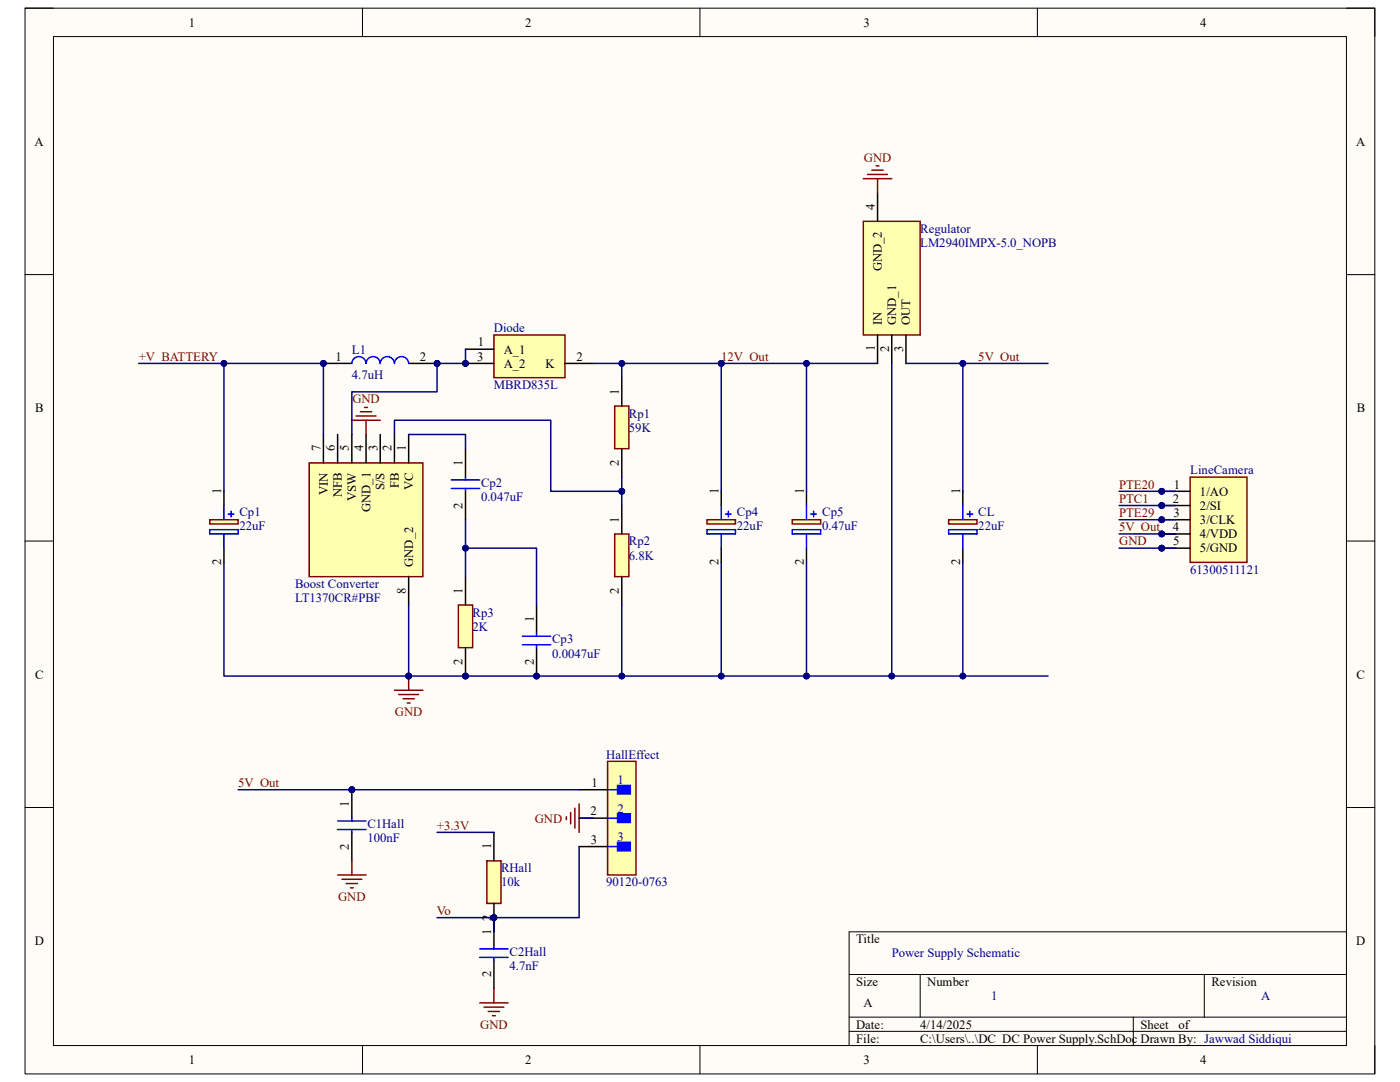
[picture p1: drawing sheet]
<svg xmlns="http://www.w3.org/2000/svg" width="279mm" height="216mm" viewBox="0 0 279 216" stroke-linecap="round" stroke-linejoin="round" font-family="sans-serif">
<path d="M5 1.6h269.4v212.7h-269.4z" fill-rule="evenodd" fill="#fffcf8"/>
<path d="M5 1.6h269.4v212.7h-269.4z" fill="none" stroke="#000" stroke-width=".2"/>
<path d="M10.7 7.3h258v201.3h-258z" fill-rule="evenodd" fill="#fffcf8"/>
<g fill="none" stroke="#000" stroke-width=".2">
<path d="M5 1.6h5.7M10.7 7.3h258v201.3h-258zM72.3 1.6v5.7M139.7 1.6v5.7M207 1.6v5.7M268.7 1.6h5.7v5.7M5 54.8h5.7M268.7 54.8h5.7M5 108h5.7M268.7 108h5.7M5 161.1h5.7M268.7 161.1h5.7"/>
<path d="M169.5 194.4h99.2M183.6 194.4v8.6M240.3 194.4v8.6M268.7 185.9h-99.2v22.7M72.3 208.6v5.7M139.7 208.6v5.7M169.5 203h99.2M169.5 205.8h99.2M207 208.6v5.7M226.2 203v5.6M274.4 208.6v5.7"/>
</g>
<path d="M61.7 92.4h22.7v22.7h-22.7z" fill-rule="evenodd" fill="#ffffb0"/>
<path d="M61.7 92.4h22.7v22.7h-22.7z" fill="none" stroke="#800000" stroke-width=".3"/>
<path d="M64.5 86.7v5.7M67.4 86.7v5.7M70.2 86.7v5.7M73.1 86.7v5.7M75.9 86.7v5.7M78.7 86.7v5.7M81.6 86.7v5.7M81.6 115.1v5.6" fill="none" stroke="#000" stroke-width=".3"/>
<path d="M172.3 44.2h11.3v22.6h-11.3z" fill-rule="evenodd" fill="#ffffb0"/>
<path d="M172.3 44.2h11.3v22.6h-11.3z" fill="none" stroke="#800000" stroke-width=".3"/>
<path d="M175.1 38.5v5.7M175.1 66.8v5.7M178 66.8v5.7M180.8 66.8v5.7" fill="none" stroke="#000" stroke-width=".3"/>
<path d="M41.9 103.7h5.6v.9h-5.6z" fill-rule="evenodd" fill="#ffffb0"/>
<path d="M41.9 103.7h5.6v.9h-5.6z" fill="none" stroke="#800000" stroke-width=".3"/>
<path d="M44.7 98v2.9M44.7 109.4v2.8" fill="none" stroke="#000" stroke-width=".3"/>
<path d="M41.9 105.7h5.6v.8h-5.6zM44.7 100.9v2.8M44.7 106.5v2.9M45.5 102.6h1.2M46.1 102v1.1" fill="none" stroke="#00f" stroke-width=".3"/>
<path d="M141.1 103.7h5.7v.9h-5.7z" fill-rule="evenodd" fill="#ffffb0"/>
<path d="M141.1 103.7h5.7v.9h-5.7z" fill="none" stroke="#800000" stroke-width=".3"/>
<path d="M143.9 98v2.9M143.9 109.4v2.8" fill="none" stroke="#000" stroke-width=".3"/>
<path d="M141.1 105.7h5.7v.8h-5.7zM143.9 100.9v2.8M143.9 106.5v2.9M144.8 102.6h1.1M145.4 102v1.1" fill="none" stroke="#00f" stroke-width=".3"/>
<path d="M189.3 103.7h5.7v.9h-5.7z" fill-rule="evenodd" fill="#ffffb0"/>
<path d="M189.3 103.7h5.7v.9h-5.7z" fill="none" stroke="#800000" stroke-width=".3"/>
<path d="M192.2 98v2.9M192.2 109.4v2.8" fill="none" stroke="#000" stroke-width=".3"/>
<path d="M189.3 105.7h5.7v.8h-5.7zM192.2 100.9v2.8M192.2 106.5v2.9M193 102.6h1.1M193.6 102v1.1" fill="none" stroke="#00f" stroke-width=".3"/>
<path d="M158.1 103.7h5.7v.9h-5.7z" fill-rule="evenodd" fill="#ffffb0"/>
<path d="M158.1 103.7h5.7v.9h-5.7z" fill="none" stroke="#800000" stroke-width=".3"/>
<path d="M92.9 89.5v5.7M92.9 98v5.7M161 98v2.9M161 109.4v2.8" fill="none" stroke="#000" stroke-width=".3"/>
<path d="M90.1 95.8h5.6M90.1 97.5h5.6M92.9 95.2v.6M92.9 97.5v.5M158.1 105.7h5.7v.8h-5.7zM161 100.9v2.8M161 106.5v2.9M161.8 102.6h1.1M162.4 102v1.1" fill="none" stroke="#00f" stroke-width=".3"/>
<circle cx="107.1" cy="134.9" r=".57" fill="#000080"/>
<circle cx="107.1" cy="134.9" r=".57" fill="none" stroke="#000080" stroke-width=".2"/>
<path d="M107.1 120.7v5.7M107.1 129.2v5.7" fill="none" stroke="#000" stroke-width=".3"/>
<circle cx="107.1" cy="134.9" r=".57" fill="#000080"/>
<circle cx="107.1" cy="134.9" r=".57" fill="none" stroke="#000080" stroke-width=".2"/>
<path d="M104.2 127h5.7M104.2 128.7h5.7M107.1 126.4v.6M107.1 128.7v.5" fill="none" stroke="#00f" stroke-width=".3"/>
<circle cx="92.9" cy="134.9" r=".57" fill="#000080"/>
<circle cx="92.9" cy="134.9" r=".57" fill="none" stroke="#000080" stroke-width=".2"/>
<path d="M91.5 120.7h2.8v8.5h-2.8z" fill-rule="evenodd" fill="#ffffb0"/>
<path d="M91.5 120.7h2.8v8.5h-2.8z" fill="none" stroke="#800000" stroke-width=".3"/>
<path d="M92.9 115.1v5.6M92.9 129.2v5.7" fill="none" stroke="#000" stroke-width=".3"/>
<circle cx="92.9" cy="134.9" r=".57" fill="#000080"/>
<circle cx="92.9" cy="134.9" r=".57" fill="none" stroke="#000080" stroke-width=".2"/>
<path d="M122.7 81h2.8v8.5h-2.8z" fill-rule="evenodd" fill="#ffffb0"/>
<path d="M122.7 81h2.8v8.5h-2.8z" fill="none" stroke="#800000" stroke-width=".3"/>
<path d="M124.1 75.4v5.6M124.1 89.5v5.7" fill="none" stroke="#000" stroke-width=".3"/>
<path d="M122.7 106.5h2.8v8.6h-2.8z" fill-rule="evenodd" fill="#ffffb0"/>
<path d="M122.7 106.5h2.8v8.6h-2.8zM78.7 137.7h5.7M79.6 138.6h3.9M80.4 139.4h2.3M81.6 134.9v2.8M81.3 140.3h.5" fill="none" stroke="#800000" stroke-width=".3"/>
<path d="M124.1 100.9v5.6M124.1 115.1v5.6" fill="none" stroke="#000" stroke-width=".3"/>
<circle cx="81.6" cy="134.9" r=".57" fill="#000080"/>
<circle cx="81.6" cy="134.9" r=".57" fill="none" stroke="#000080" stroke-width=".2"/>
<path d="M70.2 83.9h5.7M71.1 83h3.9M71.9 82.2h2.3M72.8 81.3h.5M73.1 83.9v2.8" fill="none" stroke="#800000" stroke-width=".3"/>
<circle cx="143.9" cy="72.5" r=".57" fill="#000080"/>
<circle cx="143.9" cy="72.5" r=".57" fill="none" stroke="#000080" stroke-width=".2"/>
<path d="M172.3 35.7h5.7M173.1 34.8h4M174 34h2.3M174.8 33.1h.6M175.1 35.7v2.8" fill="none" stroke="#800000" stroke-width=".3"/>
<path d="M121.3 151.9h5.6v22.7h-5.6z" fill-rule="evenodd" fill="#ffffb0"/>
<path d="M121.3 151.9h5.6v22.7h-5.6z" fill="none" stroke="#800000" stroke-width=".3"/>
<path d="M123.2 156.7h2.6v1.7h-2.6z" fill-rule="evenodd" fill="#00f"/>
<path d="M121.3 157.6h1.9M123.2 156.7h2.6v1.7h-2.6z" fill="none" stroke="#00f" stroke-width=".3"/>
<path d="M123.2 162.4h2.6v1.7h-2.6z" fill-rule="evenodd" fill="#00f"/>
<path d="M121.3 163.3h1.9M123.2 162.4h2.6v1.7h-2.6z" fill="none" stroke="#00f" stroke-width=".3"/>
<path d="M123.2 168.1h2.6v1.7h-2.6z" fill-rule="evenodd" fill="#00f"/>
<path d="M121.3 168.9h1.9M123.2 168.1h2.6v1.7h-2.6z" fill="none" stroke="#00f" stroke-width=".3"/>
<path d="M115.6 157.6h5.7M115.6 163.3h5.7M115.6 168.9h5.7" fill="none" stroke="#000" stroke-width=".3"/>
<circle cx="98.6" cy="183.1" r=".57" fill="#000080"/>
<circle cx="98.6" cy="183.1" r=".57" fill="none" stroke="#000080" stroke-width=".2"/>
<path d="M98.6 183.1v5.7" fill="none" stroke="#000" stroke-width=".3"/>
<circle cx="98.6" cy="183.1" r=".57" fill="#000080"/>
<circle cx="98.6" cy="183.1" r=".57" fill="none" stroke="#000080" stroke-width=".2"/>
<path d="M98.6 191.6v5.7" fill="none" stroke="#000" stroke-width=".3"/>
<path d="M95.7 189.3h5.7M95.7 191h5.7M98.6 188.8v.5M98.6 191v.6" fill="none" stroke="#00f" stroke-width=".3"/>
<circle cx="70.2" cy="157.6" r=".57" fill="#000080"/>
<circle cx="70.2" cy="157.6" r=".57" fill="none" stroke="#000080" stroke-width=".2"/>
<path d="M70.2 157.6v5.7" fill="none" stroke="#000" stroke-width=".3"/>
<circle cx="70.2" cy="157.6" r=".57" fill="#000080"/>
<circle cx="70.2" cy="157.6" r=".57" fill="none" stroke="#000080" stroke-width=".2"/>
<path d="M70.2 166.1v5.7" fill="none" stroke="#000" stroke-width=".3"/>
<path d="M67.4 163.8h5.7M67.4 165.5h5.7M70.2 163.3v.5M70.2 165.5v.6" fill="none" stroke="#00f" stroke-width=".3"/>
<path d="M97.2 171.8h2.8v8.5h-2.8z" fill-rule="evenodd" fill="#ffffb0"/>
<g fill="none" stroke="#800000" stroke-width=".3">
<path d="M67.4 174.6h5.7M68.2 175.5h4M69.1 176.3h2.3M69.9 177.2h.6M70.2 171.8v2.8M97.2 171.8h2.8v8.5h-2.8zM113 163v.5M113.9 162.1v2.3M114.7 161.3v3.9M115.6 160.4v5.7M115.6 163.3h2.8M98.6 197.3v2.8"/>
<path d="M95.7 200.1h5.7M96.6 201h4M97.4 201.8h2.3M98.3 202.7h.6"/>
</g>
<path d="M98.6 166.1v5.7M98.6 180.3v5.6" fill="none" stroke="#000" stroke-width=".3"/>
<circle cx="64.5" cy="72.5" r=".57" fill="#000080"/>
<circle cx="64.5" cy="72.5" r=".57" fill="none" stroke="#000080" stroke-width=".2"/>
<circle cx="87.2" cy="72.5" r=".57" fill="#000080"/>
<circle cx="87.2" cy="72.5" r=".57" fill="none" stroke="#000080" stroke-width=".2"/>
<path d="M64.5 72.5h5.7" fill="none" stroke="#000" stroke-width=".3"/>
<circle cx="64.5" cy="72.5" r=".57" fill="#000080"/>
<circle cx="64.5" cy="72.5" r=".57" fill="none" stroke="#000080" stroke-width=".2"/>
<path d="M81.6 72.5h5.6" fill="none" stroke="#000" stroke-width=".3"/>
<circle cx="87.2" cy="72.5" r=".57" fill="#000080"/>
<circle cx="87.2" cy="72.5" r=".57" fill="none" stroke="#000080" stroke-width=".2"/>
<path d="M70.2 72.5a1.42 1.42 0 0 1 1.4-1.3 1.42 1.42 0 0 1 1.4 1.3 1.42 1.42 0 0 1 1.5-1.3 1.42 1.42 0 0 1 1.4 1.3 1.42 1.42 0 0 1 1.4-1.3 1.42 1.42 0 0 1 1.4 1.3 1.42 1.42 0 0 1 1.4-1.3 1.42 1.42 0 0 1 1.5 1.3" fill="none" stroke="#00f" stroke-width=".3"/>
<circle cx="92.9" cy="72.5" r=".57" fill="#000080"/>
<circle cx="92.9" cy="72.5" r=".57" fill="none" stroke="#000080" stroke-width=".2"/>
<path d="M98.6 66.8h14.1v8.6h-14.1z" fill-rule="evenodd" fill="#ffffb0"/>
<path d="M98.6 66.8h14.1v8.6h-14.1z" fill="none" stroke="#800000" stroke-width=".3"/>
<path d="M92.9 69.7h5.7M92.9 72.5h5.7M112.7 72.5h5.7" fill="none" stroke="#000" stroke-width=".3"/>
<circle cx="92.9" cy="72.5" r=".57" fill="#000080"/>
<circle cx="92.9" cy="72.5" r=".57" fill="none" stroke="#000080" stroke-width=".2"/>
<circle cx="231.8" cy="98" r=".57" fill="#000080"/>
<circle cx="231.8" cy="98" r=".57" fill="none" stroke="#000080" stroke-width=".2"/>
<circle cx="231.8" cy="100.9" r=".57" fill="#000080"/>
<circle cx="231.8" cy="100.9" r=".57" fill="none" stroke="#000080" stroke-width=".2"/>
<circle cx="231.8" cy="103.7" r=".57" fill="#000080"/>
<circle cx="231.8" cy="103.7" r=".57" fill="none" stroke="#000080" stroke-width=".2"/>
<circle cx="231.8" cy="106.5" r=".57" fill="#000080"/>
<circle cx="231.8" cy="106.5" r=".57" fill="none" stroke="#000080" stroke-width=".2"/>
<circle cx="231.8" cy="109.4" r=".57" fill="#000080"/>
<circle cx="231.8" cy="109.4" r=".57" fill="none" stroke="#000080" stroke-width=".2"/>
<path d="M237.5 95.2h11.4v17h-11.4z" fill-rule="evenodd" fill="#ffffb0"/>
<path d="M237.5 95.2h11.4v17h-11.4z" fill="none" stroke="#800000" stroke-width=".3"/>
<path d="M231.8 98h5.7" fill="none" stroke="#000" stroke-width=".3"/>
<circle cx="231.8" cy="98" r=".57" fill="#000080"/>
<circle cx="231.8" cy="98" r=".57" fill="none" stroke="#000080" stroke-width=".2"/>
<path d="M231.8 100.9h5.7" fill="none" stroke="#000" stroke-width=".3"/>
<circle cx="231.8" cy="100.9" r=".57" fill="#000080"/>
<circle cx="231.8" cy="100.9" r=".57" fill="none" stroke="#000080" stroke-width=".2"/>
<path d="M231.8 103.7h5.7" fill="none" stroke="#000" stroke-width=".3"/>
<circle cx="231.8" cy="103.7" r=".57" fill="#000080"/>
<circle cx="231.8" cy="103.7" r=".57" fill="none" stroke="#000080" stroke-width=".2"/>
<path d="M231.8 106.5h5.7" fill="none" stroke="#000" stroke-width=".3"/>
<circle cx="231.8" cy="106.5" r=".57" fill="#000080"/>
<circle cx="231.8" cy="106.5" r=".57" fill="none" stroke="#000080" stroke-width=".2"/>
<path d="M231.8 109.4h5.7" fill="none" stroke="#000" stroke-width=".3"/>
<circle cx="231.8" cy="109.4" r=".57" fill="#000080"/>
<circle cx="231.8" cy="109.4" r=".57" fill="none" stroke="#000080" stroke-width=".2"/>
<path d="M64.5 86.7v-14.2h-19.8v25.5" fill="none" stroke="#000080" stroke-width=".3"/>
<circle cx="64.5" cy="72.5" r=".57" fill="#000080"/>
<circle cx="64.5" cy="72.5" r=".57" fill="none" stroke="#000080" stroke-width=".2"/>
<circle cx="44.7" cy="72.5" r=".57" fill="#000080"/>
<circle cx="44.7" cy="72.5" r=".57" fill="none" stroke="#000080" stroke-width=".2"/>
<path d="M44.7 112.2v22.7h36.9" fill="none" stroke="#000080" stroke-width=".3"/>
<circle cx="81.6" cy="134.9" r=".57" fill="#000080"/>
<circle cx="81.6" cy="134.9" r=".57" fill="none" stroke="#000080" stroke-width=".2"/>
<path d="M92.9 69.7v2.8h-5.7" fill="none" stroke="#000080" stroke-width=".3"/>
<circle cx="92.9" cy="72.5" r=".57" fill="#000080"/>
<circle cx="92.9" cy="72.5" r=".57" fill="none" stroke="#000080" stroke-width=".2"/>
<circle cx="87.2" cy="72.5" r=".57" fill="#000080"/>
<circle cx="87.2" cy="72.5" r=".57" fill="none" stroke="#000080" stroke-width=".2"/>
<path d="M118.4 72.5h5.7v2.9" fill="none" stroke="#000080" stroke-width=".3"/>
<circle cx="124.1" cy="72.5" r=".57" fill="#000080"/>
<circle cx="124.1" cy="72.5" r=".57" fill="none" stroke="#000080" stroke-width=".2"/>
<path d="M78.7 86.7v-2.8h31.2v14.1h14.2" fill="none" stroke="#000080" stroke-width=".3"/>
<circle cx="124.1" cy="98" r=".57" fill="#000080"/>
<circle cx="124.1" cy="98" r=".57" fill="none" stroke="#000080" stroke-width=".2"/>
<path d="M124.1 120.7v14.2h-42.5" fill="none" stroke="#000080" stroke-width=".3"/>
<circle cx="81.6" cy="134.9" r=".57" fill="#000080"/>
<circle cx="81.6" cy="134.9" r=".57" fill="none" stroke="#000080" stroke-width=".2"/>
<circle cx="92.9" cy="134.9" r=".57" fill="#000080"/>
<circle cx="92.9" cy="134.9" r=".57" fill="none" stroke="#000080" stroke-width=".2"/>
<circle cx="107.1" cy="134.9" r=".57" fill="#000080"/>
<circle cx="107.1" cy="134.9" r=".57" fill="none" stroke="#000080" stroke-width=".2"/>
<circle cx="124.1" cy="134.9" r=".57" fill="#000080"/>
<circle cx="124.1" cy="134.9" r=".57" fill="none" stroke="#000080" stroke-width=".2"/>
<path d="M81.6 120.7v14.2" fill="none" stroke="#000080" stroke-width=".3"/>
<circle cx="81.6" cy="134.9" r=".57" fill="#000080"/>
<circle cx="81.6" cy="134.9" r=".57" fill="none" stroke="#000080" stroke-width=".2"/>
<path d="M81.6 86.7h11.3v2.8M92.9 109.4h14.2v11.3" fill="none" stroke="#000080" stroke-width=".3"/>
<circle cx="92.9" cy="109.4" r=".57" fill="#000080"/>
<circle cx="92.9" cy="109.4" r=".57" fill="none" stroke="#000080" stroke-width=".2"/>
<path d="M124.1 98v2.9" fill="none" stroke="#000080" stroke-width=".3"/>
<circle cx="124.1" cy="98" r=".57" fill="#000080"/>
<circle cx="124.1" cy="98" r=".57" fill="none" stroke="#000080" stroke-width=".2"/>
<path d="M124.1 95.2v2.8" fill="none" stroke="#000080" stroke-width=".3"/>
<circle cx="124.1" cy="98" r=".57" fill="#000080"/>
<circle cx="124.1" cy="98" r=".57" fill="none" stroke="#000080" stroke-width=".2"/>
<path d="M124.1 72.5h19.8v25.5" fill="none" stroke="#000080" stroke-width=".3"/>
<circle cx="143.9" cy="72.5" r=".57" fill="#000080"/>
<circle cx="143.9" cy="72.5" r=".57" fill="none" stroke="#000080" stroke-width=".2"/>
<circle cx="124.1" cy="72.5" r=".57" fill="#000080"/>
<circle cx="124.1" cy="72.5" r=".57" fill="none" stroke="#000080" stroke-width=".2"/>
<path d="M143.9 112.2v22.7h-19.8" fill="none" stroke="#000080" stroke-width=".3"/>
<circle cx="124.1" cy="134.9" r=".57" fill="#000080"/>
<circle cx="124.1" cy="134.9" r=".57" fill="none" stroke="#000080" stroke-width=".2"/>
<circle cx="143.9" cy="134.9" r=".57" fill="#000080"/>
<circle cx="143.9" cy="134.9" r=".57" fill="none" stroke="#000080" stroke-width=".2"/>
<path d="M92.9 103.7v11.4" fill="none" stroke="#000080" stroke-width=".3"/>
<circle cx="92.9" cy="109.4" r=".57" fill="#000080"/>
<circle cx="92.9" cy="109.4" r=".57" fill="none" stroke="#000080" stroke-width=".2"/>
<path d="M27.7 72.5h17" fill="none" stroke="#000080" stroke-width=".3"/>
<circle cx="44.7" cy="72.5" r=".57" fill="#000080"/>
<circle cx="44.7" cy="72.5" r=".57" fill="none" stroke="#000080" stroke-width=".2"/>
<path d="M161 112.2v22.7" fill="none" stroke="#000080" stroke-width=".3"/>
<circle cx="161" cy="134.9" r=".57" fill="#000080"/>
<circle cx="161" cy="134.9" r=".57" fill="none" stroke="#000080" stroke-width=".2"/>
<path d="M161 72.5v25.5" fill="none" stroke="#000080" stroke-width=".3"/>
<circle cx="161" cy="72.5" r=".57" fill="#000080"/>
<circle cx="161" cy="72.5" r=".57" fill="none" stroke="#000080" stroke-width=".2"/>
<path d="M143.9 72.5h31.2" fill="none" stroke="#000080" stroke-width=".3"/>
<circle cx="143.9" cy="72.5" r=".57" fill="#000080"/>
<circle cx="143.9" cy="72.5" r=".57" fill="none" stroke="#000080" stroke-width=".2"/>
<circle cx="161" cy="72.5" r=".57" fill="#000080"/>
<circle cx="161" cy="72.5" r=".57" fill="none" stroke="#000080" stroke-width=".2"/>
<path d="M178 72.5v62.4" fill="none" stroke="#000080" stroke-width=".3"/>
<circle cx="178" cy="134.9" r=".57" fill="#000080"/>
<circle cx="178" cy="134.9" r=".57" fill="none" stroke="#000080" stroke-width=".2"/>
<path d="M192.2 112.2v22.7" fill="none" stroke="#000080" stroke-width=".3"/>
<circle cx="192.1" cy="134.9" r=".57" fill="#000080"/>
<circle cx="192.1" cy="134.9" r=".57" fill="none" stroke="#000080" stroke-width=".2"/>
<path d="M192.2 72.5v25.5" fill="none" stroke="#000080" stroke-width=".3"/>
<circle cx="192.1" cy="72.5" r=".57" fill="#000080"/>
<circle cx="192.1" cy="72.5" r=".57" fill="none" stroke="#000080" stroke-width=".2"/>
<path d="M143.9 134.9h65.3" fill="none" stroke="#000080" stroke-width=".3"/>
<circle cx="143.9" cy="134.9" r=".57" fill="#000080"/>
<circle cx="143.9" cy="134.9" r=".57" fill="none" stroke="#000080" stroke-width=".2"/>
<circle cx="161" cy="134.9" r=".57" fill="#000080"/>
<circle cx="161" cy="134.9" r=".57" fill="none" stroke="#000080" stroke-width=".2"/>
<circle cx="178" cy="134.9" r=".57" fill="#000080"/>
<circle cx="178" cy="134.9" r=".57" fill="none" stroke="#000080" stroke-width=".2"/>
<circle cx="192.1" cy="134.9" r=".57" fill="#000080"/>
<circle cx="192.1" cy="134.9" r=".57" fill="none" stroke="#000080" stroke-width=".2"/>
<path d="M223.3 109.4h11.4" fill="none" stroke="#000080" stroke-width=".3"/>
<circle cx="231.8" cy="109.4" r=".57" fill="#000080"/>
<circle cx="231.8" cy="109.4" r=".57" fill="none" stroke="#000080" stroke-width=".2"/>
<path d="M223.3 106.5h11.4" fill="none" stroke="#000080" stroke-width=".3"/>
<circle cx="231.8" cy="106.5" r=".57" fill="#000080"/>
<circle cx="231.8" cy="106.5" r=".57" fill="none" stroke="#000080" stroke-width=".2"/>
<path d="M223.3 103.7h11.4" fill="none" stroke="#000080" stroke-width=".3"/>
<circle cx="231.8" cy="103.7" r=".57" fill="#000080"/>
<circle cx="231.8" cy="103.7" r=".57" fill="none" stroke="#000080" stroke-width=".2"/>
<path d="M223.3 100.9h11.4" fill="none" stroke="#000080" stroke-width=".3"/>
<circle cx="231.8" cy="100.9" r=".57" fill="#000080"/>
<circle cx="231.8" cy="100.9" r=".57" fill="none" stroke="#000080" stroke-width=".2"/>
<path d="M223.3 98h11.4" fill="none" stroke="#000080" stroke-width=".3"/>
<circle cx="231.8" cy="98" r=".57" fill="#000080"/>
<circle cx="231.8" cy="98" r=".57" fill="none" stroke="#000080" stroke-width=".2"/>
<path d="M47.5 157.6h22.7M115.6 163.3h2.8" fill="none" stroke="#000080" stroke-width=".3"/>
<circle cx="70.2" cy="157.6" r=".57" fill="#000080"/>
<circle cx="70.2" cy="157.6" r=".57" fill="none" stroke="#000080" stroke-width=".2"/>
<path d="M70.2 157.6h45.4" fill="none" stroke="#000080" stroke-width=".3"/>
<circle cx="70.2" cy="157.6" r=".57" fill="#000080"/>
<circle cx="70.2" cy="157.6" r=".57" fill="none" stroke="#000080" stroke-width=".2"/>
<path d="M115.6 168.9v14.2h-17" fill="none" stroke="#000080" stroke-width=".3"/>
<circle cx="98.6" cy="183.1" r=".57" fill="#000080"/>
<circle cx="98.6" cy="183.1" r=".57" fill="none" stroke="#000080" stroke-width=".2"/>
<path d="M98.6 183.1v2.8" fill="none" stroke="#000080" stroke-width=".3"/>
<circle cx="98.6" cy="183.1" r=".57" fill="#000080"/>
<circle cx="98.6" cy="183.1" r=".57" fill="none" stroke="#000080" stroke-width=".2"/>
<path d="M87.2 166.1h11.4M87.2 183.1h11.4" fill="none" stroke="#000080" stroke-width=".3"/>
<circle cx="98.6" cy="183.1" r=".57" fill="#000080"/>
<circle cx="98.6" cy="183.1" r=".57" fill="none" stroke="#000080" stroke-width=".2"/>
<path d="M87.2 72.5v5.7h-17v8.5" fill="none" stroke="#000080" stroke-width=".3"/>
<circle cx="87.2" cy="72.5" r=".57" fill="#000080"/>
<circle cx="87.2" cy="72.5" r=".57" fill="none" stroke="#000080" stroke-width=".2"/>
<path d="M180.8 72.5h28.4" fill="none" stroke="#000080" stroke-width=".3"/>
<circle cx="192.1" cy="72.5" r=".57" fill="#000080"/>
<circle cx="192.1" cy="72.5" r=".57" fill="none" stroke="#000080" stroke-width=".2"/>
<g font-size="2.5">
<text x="37.7" y="5.3">1</text>
<text x="104.8" y="5.3">2</text>
<text x="172.3" y="5.3">3</text>
<text x="239.5" y="5.3">4</text>
<text x="6.9" y="29.1">A</text>
<text x="270.6" y="29.1">A</text>
<text x="174.6" y="41.9" transform="rotate(-90 174.6 41.9)">4</text>
<text x="176" y="54.1" transform="rotate(-90 176 54.1)">GND_2</text>
<text x="176" y="64.9" transform="rotate(-90 176 64.9)">IN</text>
<text x="178.8" y="64.9" transform="rotate(-90 178.8 64.9)">GND_1</text>
<text x="181.7" y="64.9" transform="rotate(-90 181.7 64.9)">OUT</text>
<text x="67" y="72">1</text>
<text x="83.8" y="72">2</text>
<text x="95.2" y="72">3</text>
<text x="95.3" y="69.1">1</text>
<text x="100.5" y="70.6">A_1</text>
<text x="115" y="72">2</text>
<text x="174.6" y="70.1" transform="rotate(-90 174.6 70.1)">1</text>
<text x="177.4" y="70.3" transform="rotate(-90 177.4 70.3)">2</text>
<text x="180.3" y="70.2" transform="rotate(-90 180.3 70.2)">3</text>
<text x="100.5" y="73.4">A_2</text>
<text x="108.9" y="73.4">K</text>
<text x="7" y="82.3">B</text>
<text x="123.5" y="78.7" transform="rotate(-90 123.5 78.7)">1</text>
<text x="270.8" y="82.3">B</text>
<text x="64" y="90.1" transform="rotate(-90 64 90.1)">7</text>
<text x="66.8" y="90.1" transform="rotate(-90 66.8 90.1)">6</text>
<text x="69.6" y="90.1" transform="rotate(-90 69.6 90.1)">5</text>
<text x="72.5" y="90.1" transform="rotate(-90 72.5 90.1)">4</text>
<text x="75.3" y="90.1" transform="rotate(-90 75.3 90.1)">3</text>
<text x="78.1" y="90.1" transform="rotate(-90 78.1 90.1)">2</text>
<text x="81" y="90.1" transform="rotate(-90 81 90.1)">1</text>
<text x="92.3" y="92.9" transform="rotate(-90 92.3 92.9)">1</text>
<text x="123.5" y="93" transform="rotate(-90 123.5 93)">2</text>
<text x="44.2" y="98.6" transform="rotate(-90 44.2 98.6)">1</text>
<text x="65.4" y="98.8" transform="rotate(-90 65.4 98.8)">VIN</text>
<text x="68.2" y="99.2" transform="rotate(-90 68.2 99.2)">NFB</text>
<text x="71.1" y="100" transform="rotate(-90 71.1 100)">VSW</text>
<text x="76.8" y="97.7" transform="rotate(-90 76.8 97.7)">S/S</text>
<text x="79.6" y="97.3" transform="rotate(-90 79.6 97.3)">FB</text>
<text x="82.4" y="97.8" transform="rotate(-90 82.4 97.8)">VC</text>
<text x="92.3" y="101.5" transform="rotate(-90 92.3 101.5)">2</text>
<text x="143.4" y="98.6" transform="rotate(-90 143.4 98.6)">1</text>
<text x="160.4" y="98.6" transform="rotate(-90 160.4 98.6)">1</text>
<text x="191.6" y="98.6" transform="rotate(-90 191.6 98.6)">1</text>
<text x="234.1" y="100.3">2</text>
<text x="234.3" y="97.5">1</text>
<text x="239.5" y="98.9">1/AO</text>
<text x="239.5" y="101.7">2/SI</text>
<text x="73.9" y="102.1" transform="rotate(-90 73.9 102.1)">GND_1</text>
<text x="123.5" y="104.3" transform="rotate(-90 123.5 104.3)">1</text>
<text x="234.1" y="106">4</text>
<text x="234.2" y="103.2">3</text>
<text x="239.5" y="104.6">3/CLK</text>
<text x="239.5" y="107.4">4/VDD</text>
<text x="44.2" y="112.8" transform="rotate(-90 44.2 112.8)">2</text>
<text x="82.4" y="113.1" transform="rotate(-90 82.4 113.1)">GND_2</text>
<text x="143.4" y="112.8" transform="rotate(-90 143.4 112.8)">2</text>
<text x="160.4" y="112.8" transform="rotate(-90 160.4 112.8)">2</text>
<text x="191.6" y="112.8" transform="rotate(-90 191.6 112.8)">2</text>
<text x="234.1" y="108.8">5</text>
<text x="239.5" y="110.2">5/GND</text>
<text x="81" y="118.4" transform="rotate(-90 81 118.4)">8</text>
<text x="92.3" y="118.4" transform="rotate(-90 92.3 118.4)">1</text>
<text x="123.5" y="118.5" transform="rotate(-90 123.5 118.5)">2</text>
<text x="106.5" y="124.1" transform="rotate(-90 106.5 124.1)">1</text>
<text x="7" y="135.4">C</text>
<text x="92.3" y="132.7" transform="rotate(-90 92.3 132.7)">2</text>
<text x="106.5" y="132.7" transform="rotate(-90 106.5 132.7)">2</text>
<text x="270.7" y="135.4">C</text>
<text x="69.6" y="161" transform="rotate(-90 69.6 161)">1</text>
<text x="118" y="157">1</text>
<text x="117.8" y="162.7">2</text>
<text x="69.6" y="169.5" transform="rotate(-90 69.6 169.5)">2</text>
<text x="98" y="169.5" transform="rotate(-90 98 169.5)">1</text>
<text x="117.9" y="168.4">3</text>
<text x="98" y="183.7" transform="rotate(-90 98 183.7)">2</text>
<text x="6.9" y="188.6">D</text>
<text x="98" y="186.5" transform="rotate(-90 98 186.5)">1</text>
<text x="170.9" y="188.2">Title</text>
<text x="270.7" y="188.6">D</text>
<text x="98" y="195" transform="rotate(-90 98 195)">2</text>
<text x="170.9" y="196.7">Size</text>
<text x="185" y="196.7">Number</text>
<text x="241.8" y="196.7">Revision</text>
<text x="172.3" y="201">A</text>
<text x="170.9" y="205.2">Date:</text>
<text x="170.9" y="208.1">File:</text>
<text x="183.6" y="205.2">4/14/2025</text>
<text x="183.7" y="208.1">C:\Users\..\DC_DC Power Supply.SchDoc Drawn By: Jawwad Siddiqui</text>
<text x="227.6" y="205.2">Sheet</text>
<text x="235.2" y="205.2">of</text>
<text x="37.7" y="212.3">1</text>
<text x="104.8" y="212.3">2</text>
<text x="172.3" y="212.3">3</text>
<text x="239.5" y="212.3">4</text>
</g>
<g font-size="2.5" fill="#800000">
<text x="172.4" y="32.3">GND</text>
<text x="27.7" y="72">+V_BATTERY</text>
<text x="143.9" y="72">12V_Out</text>
<text x="195.2" y="72">5V_Out</text>
<text x="70.3" y="80.5">GND</text>
<text x="223.4" y="100.3">PTC1</text>
<text x="223.4" y="97.5">PTE20</text>
<text x="223.4" y="106">5V_Out</text>
<text x="223.4" y="103.2">PTE29</text>
<text x="223.4" y="108.8">GND</text>
<text x="78.8" y="142.9">GND</text>
<text x="47.5" y="157">5V_Out</text>
<text x="87.2" y="165.5">+3.3V</text>
<text x="106.7" y="164.1">GND</text>
<text x="67.5" y="179.7">GND</text>
<text x="87.2" y="182.5">Vo</text>
<text x="95.8" y="205.2">GND</text>
</g>
<g font-size="2.5" fill="#000080">
<text x="183.6" y="46.4">Regulator</text>
<text x="183.6" y="49.3">LM2940IMPX-5.0_NOPB</text>
<text x="70.2" y="70.6">L1</text>
<text x="98.6" y="66.3">Diode</text>
<text x="70.2" y="75.6">4.7uH</text>
<text x="98.6" y="77.6">MBRD835L</text>
<text x="125.5" y="83.3">Rp1</text>
<text x="125.5" y="86.1">59K</text>
<text x="237.5" y="94.7">LineCamera</text>
<text x="96" y="97.2">Cp2</text>
<text x="96" y="100">0.047uF</text>
<text x="47.8" y="102.9">Cp1</text>
<text x="47.8" y="105.7">22uF</text>
<text x="147.1" y="102.9">Cp4</text>
<text x="147.1" y="105.7">22uF</text>
<text x="164.1" y="102.9">Cp5</text>
<text x="164.1" y="105.7">0.47uF</text>
<text x="195.2" y="102.9">CL</text>
<text x="195.2" y="105.7">22uF</text>
<text x="125.5" y="108.8">Rp2</text>
<text x="125.5" y="111.7">6.8K</text>
<text x="58.9" y="117.3">Boost Converter</text>
<text x="237.5" y="114.5">61300511121</text>
<text x="58.9" y="120.2">LT1370CR#PBF</text>
<text x="94.3" y="123">Rp3</text>
<text x="94.3" y="125.9">2K</text>
<text x="110.2" y="128.4">Cp3</text>
<text x="110.2" y="131.2">0.0047uF</text>
<text x="121" y="151.4">HallEffect</text>
<text x="123.2" y="156.5">1</text>
<text x="73.3" y="165.3">C1Hall</text>
<text x="123.2" y="162.1">2</text>
<text x="123.2" y="167.8">3</text>
<text x="73.3" y="168.1">100nF</text>
<text x="100" y="174">RHall</text>
<text x="100" y="176.9">10k</text>
<text x="121" y="176.9">90120-0763</text>
<text x="101.7" y="190.8">C2Hall</text>
<text x="178" y="191.1">Power Supply Schematic</text>
<text x="101.7" y="193.6">4.7nF</text>
<text x="197.8" y="199.6">1</text>
<text x="251.7" y="199.6">A</text>
</g>
</svg>
